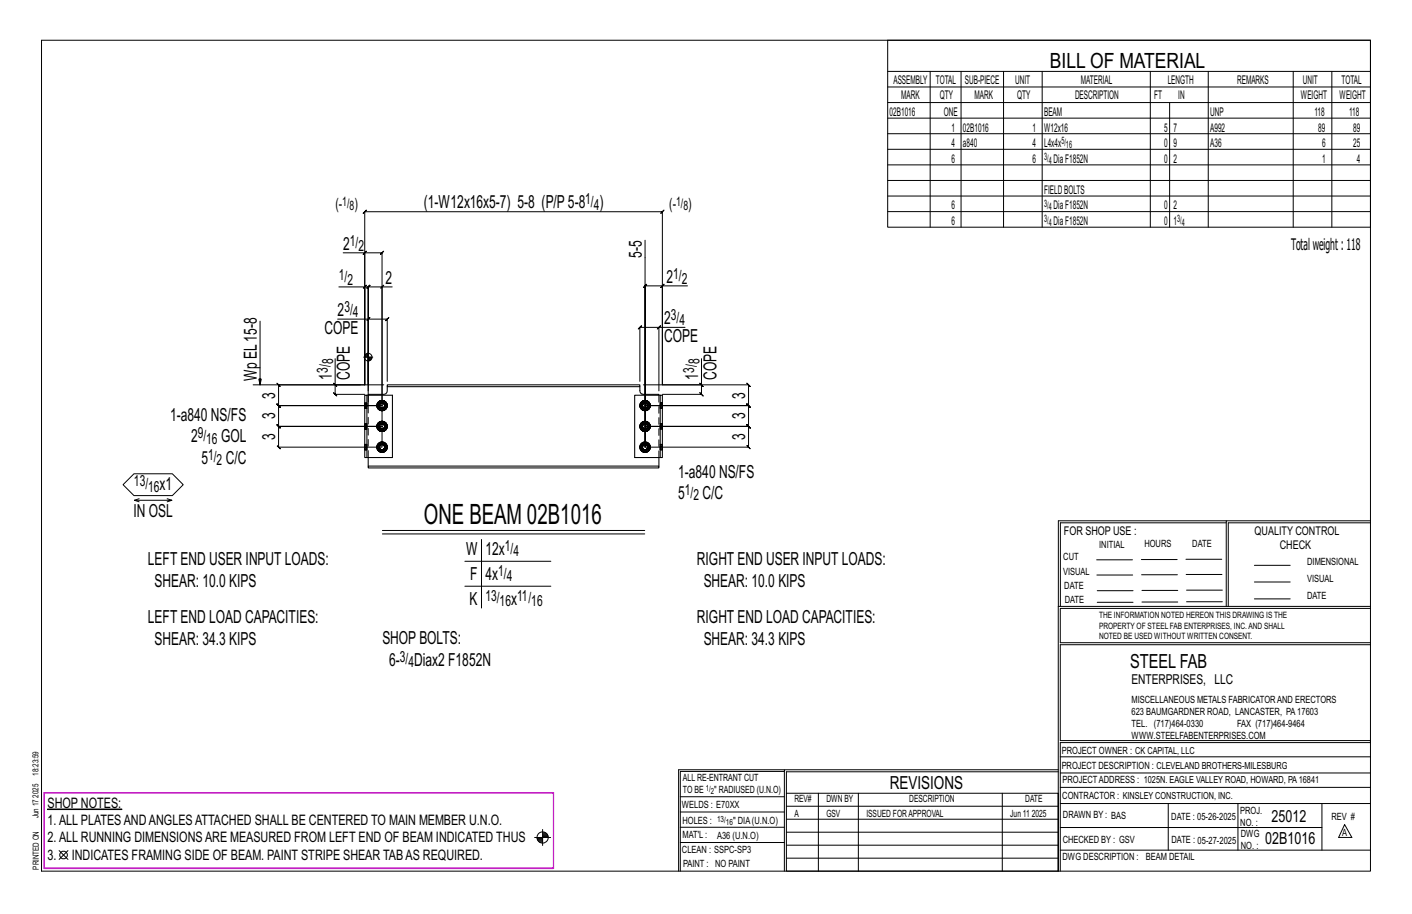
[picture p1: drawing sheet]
<svg xmlns="http://www.w3.org/2000/svg" width="432mm" height="279mm" viewBox="0 0 432 279" stroke-linecap="round" stroke-linejoin="round" font-family="sans-serif">
<path d="M14.5 247.3h22.8v.2h-22.8z" fill="#000" stroke="#000" stroke-width=".31"/>
<g fill="none" stroke="#000" stroke-width=".31">
<path d="M12.7 12.3h406.4v254h-406.4zM271.5 12.3h147.6v57.2h-147.6zM271.5 21.8h147.6M271.5 26.6h147.6M271.5 31.4h147.6M271.5 36.1h147.6M284.5 21.8v47.7M293.9 21.8v47.7M306.9 21.8v47.7M318.7 21.8v47.7M351.8 21.8v47.7M357.7 31.4v38.1"/>
<path d="M369.5 21.8v47.7M395.5 21.8v47.7M407.3 21.8v47.7M271.5 40.9h147.6M271.5 45.6h147.6M271.5 50.4h147.6M271.5 55.2h147.6M271.5 59.9h147.6M104.9 77.3h6.6v40.3v-29.9h-7.9M111.5 77.3h5.3l-.5 .5 1-1-.5 .5v59.4h-31.6l.5 .5-1-1 .5 .5v-6.4l.5 .5-1-1 .5 .5h31.6h-31.6l.5 .5-1-1 .5 .5v-6.3l.5 .5-1-1 1 1-1-1 .5 .5v-6.4l.5 .5-1-1 .5 .5h25M112 76.8l-1 1zM197.3 73.4v63.3v-49.3l-.5 .5 1-1-.5 .5h5.3"/>
<path d="M271.5 64.7h147.6M79.5 98.2v19.4l-.3-1.7h.7l-.4 1.7M103.3 97.6h9.3v21.9M111.5 87.7h8.4M112 87.2l-1 1zM112.6 97.6h5.8l-.5 .5 1-1-.5 .5v19M113.1 97.1l-1 1zM116.8 87.7v36.3h-31.6h31.6M117.3 87.2l-1 1zM202.1 87.9l1-1zM210.2 87.4h-7.6v30.2h26.3l-.5-.5 1 1-.5-.5v6.4l-.5-.5 1 1-.5-.5h-31.6h31.6l-.5-.5 1 1-.5-.5v6.3l-.5-.5 1 1-.5-.5h-31.6h31.6l-.5-.5 1 1-.5-.5v6.4l-.5-.5 1 1-.5-.5h-31.6M77.4 117.6h34.1v-52.9l-.5 .5 1-1-.5 .5h91.1l-.5 .5 1-1-.5 .5v52.9"/>
<path d="M102 117.1l1 1zM102.5 109.6v8h14.9M102.5 117.6v3l-.5-.5 1 1-.5-.5h9M111.2 109.2h2.8M111.5 108.7v.5M111.8 108.4v.8M112 108.2v1M112.2 108.1v1.1M112.4 108v1.2M112.6 117.6v-29.9l-.5 .5 1-1-1 1 1-1-.5 .5v36.3M112.6 107.8v8.8M112.8 109.2v1.1"/>
<path d="M113 109.2v1.1M113.2 109.2v1M113.4 109.2v.8M113.7 109.2v.5M201 100.6l1-1zM201.5 100.1h-5.8l.5-.5-1 1 .5-.5v16.5M209.5 100.1h-8v19.4M214 117.1l1 1zM214.5 109.6v8h-17.8M214.5 117.6v3l-.5-.5 1 1-.5-.5h-11.9M115.3 136.7h.5M115.3 130.3h.5"/>
<path d="M115.3 124h.5M115.4 136.1l.5 .2-.1 .4M115.4 129.8l.5 .1-.1 .4M115.4 123.4l.5 .2-.1 .4M115.8 137.8l.5 .3M115.8 131.4l.5 .3M115.8 125.1l.5 .3M115.8 136.7l.1 .4-.5 .2M115.8 130.3l.1 .4-.5 .2M115.8 124l.1 .4-.5 .2M115.9 136.3l.2-.3-.3-.4a1.52 1.52 0 0 0 0 2.2l.3-.4-.2-.3M115.9 129.9l.2-.3-.3-.3a1.52 1.52 0 0 0 0 2.1l.3-.3-.2-.4"/>
<path d="M115.9 123.6l.2-.3-.3-.4a1.52 1.52 0 0 0 0 2.2l.3-.4-.2-.3M116.1 137.4l.3 .2-.1 .5 .5 .1M116.1 131.1l.3 .2-.1 .4 .5 .2M116.1 124.7l.3 .2-.1 .5 .5 .1M116.3 135.3l-.5 .3M116.3 128.9l-.5 .4M116.3 122.6l-.5 .3M116.4 137.6l.4 .1v.5l.6-.1M116.4 131.3l.4 .1v.5l.6-.2M116.4 124.9l.4 .1v.5l.6-.1M116.8 135.2l-.5 .1 .1 .4-.3 .3M116.8 135.7h.4l.2-.4 .5 .3-.3 .4"/>
<path d="M116.8 128.8l-.5 .1 .1 .5-.3 .2M116.8 129.3l.4 .1 .2-.5 .5 .4-.3 .3M116.8 122.5l-.5 .1 .1 .4-.3 .3M116.8 123h.4l.2-.4 .5 .3-.3 .4M117.2 135.7l.4 .3 .3 .7h.5l-.2 .6M117.2 129.4l.4 .2 .3 .7h.5l-.2 .6M117.2 123l.4 .3 .3 .7h.5l-.2 .6M117.4 135.3l-.6-.1v.5h-.4M117.4 128.9l-.6-.1v.5l-.4 .1M117.4 122.6l-.6-.1v.5h-.4M117.6 137.4l.3 .4-.5 .3-.2-.5-.4 .1M117.6 131.1l.3 .3-.5 .3-.2-.4-.4 .1"/>
<path d="M117.6 124.7l.3 .4-.5 .3-.2-.5-.4 .1M117.8 137.1l.4 .2-.3 .5M117.8 130.7l.4 .2-.3 .5M117.8 124.4l.4 .2-.3 .5M117.9 136.7l-.3 .7-.4 .2M117.9 130.3l-.3 .8-.4 .2M117.9 124l-.3 .7-.4 .2M117.9 135.6l.3 .5-.4 .2M117.9 129.3l.3 .5-.4 .1M117.9 122.9l.3 .5-.4 .2M118.2 136.1l.2 .6M118.2 129.8l.2 .5"/>
<path d="M118.2 123.4l.2 .6M195.7 136.7h.5M195.7 130.3h.5M195.7 124h.5M195.9 123.4l.4 .2-.1 .4M195.9 129.8l.4 .1-.1 .4M195.9 136.1l.4 .2-.1 .4M196.2 125.1l.5 .3M196.2 131.4l.5 .3M196.2 137.8l.5 .3M196.2 124l.1 .4-.4 .2M196.2 130.3l.1 .4-.4 .2"/>
<path d="M196.2 136.7l.1 .4-.4 .2M196.3 123.6l.2-.3-.3-.4a1.52 1.52 0 0 0 0 2.2l.3-.4-.2-.3M196.3 129.9l.2-.3-.3-.3a1.52 1.52 0 0 0 0 2.1l.3-.3-.2-.4M196.3 136.3l.2-.3-.3-.4a1.52 1.52 0 0 0 0 2.2l.3-.4-.2-.3M196.5 124.7l.4 .2-.2 .5 .6 .1M196.5 131.1l.4 .2-.2 .4 .6 .2M196.5 137.4l.4 .2-.2 .5 .6 .1M196.7 122.6l-.5 .3M196.7 128.9l-.5 .4M196.7 135.3l-.5 .3M196.9 124.9l.4 .1v.5l.5-.1M196.9 131.3l.4 .1v.5l.5-.2"/>
<path d="M196.9 137.6l.4 .1v.5l.5-.1M197.3 122.5l-.6 .1 .2 .4-.4 .3M197.3 123h.4l.1-.4 .5 .3-.3 .4M197.3 128.8l-.6 .1 .2 .5-.4 .2M197.3 129.3l.4 .1 .1-.5 .5 .4-.3 .3M197.3 135.2l-.6 .1 .2 .4-.4 .3M197.3 135.7h.4l.1-.4 .5 .3-.3 .4M197.7 123l.3 .3 .3 .7h.5l-.1 .6M197.7 129.4l.3 .2 .3 .7h.5l-.1 .6M197.7 135.7l.3 .3 .3 .7h.5l-.1 .6M197.8 122.6l-.5-.1v.5h-.4M197.8 128.9l-.5-.1v.5l-.4 .1"/>
<path d="M197.8 135.3l-.5-.1v.5h-.4M198 124.7l.3 .4-.5 .3-.1-.5-.4 .1M198 131.1l.3 .3-.5 .3-.1-.4-.4 .1M198 137.4l.3 .4-.5 .3-.1-.5-.4 .1M198.2 124.4l.5 .2-.4 .5M198.2 130.7l.5 .2-.4 .5M198.2 137.1l.5 .2-.4 .5M198.3 124l-.3 .7-.3 .2M198.3 130.3l-.3 .8-.3 .2M198.3 136.7l-.3 .7-.3 .2M198.3 122.9l.4 .5-.5 .2M198.3 129.3l.4 .5-.5 .1"/>
<path d="M198.3 135.6l.4 .5-.5 .2M198.7 123.4l.1 .6M198.7 129.8l.1 .5M198.7 136.1l.1 .6M37.6 148.2l3.4-3.4h11.7l3.3 3.4-3.3 3.3h-11.7zM41.1 152.9h11.4l-1.4 .5M42.5 152.5l-1.4 .4 1.4 .5M51.1 152.5l1.4 .4M375 159.8h-50.7v25.6M375 159.2h-51.3l-.1 107.1M419.1 159.2h-44.1v26.2M419.1 159.8h-43.5v25.6"/>
<path d="M116.9 162.2h80.3M116.9 163.2h80.3M142.2 171.6h26.3M142.2 179.2h26.3M147.2 164.9v21M335.4 171.1h10.9M335.4 175.8h11M349 171h11M349.1 175.7h11M362.7 171h10.9M362.7 175.6h11M383.6 172.8h11"/>
<path d="M383.6 177.9h11M323.7 185.4h95.4M335.5 184.1h11M335.5 180.6h11M349.2 184h11M349.2 180.5h11M362.9 180.4h10.9M362.9 184h10.9M383.6 183.1h11M419.1 186h-94.9v10.5h94.9M419.1 197.1h-94.9v29.3h94.9v.6h-94.9v39.3M239.9 235.8h-31.9v30.5"/>
<path d="M239.9 235.3h-32.4v31M323.6 235.3h-83.7v31M323.6 235.9h-83.1v6.6M324.2 236.3h94.9M324.2 231.4h94.9M163.5 256h4.9M164.2 256.3h1.7M164.3 256.6h1.6M164.4 256.9h1.5M164.7 257.2h1.2M165 257.4h.9M165.9 253.6v4.9"/>
<path d="M165.9 254.6h1M165.9 255.7h1.7M165.9 254.9h1.3M165.9 255.2h1.5M165.9 255.4h1.7M208 252.9h31.9M208 257.5h31.9M208 243.6h31.9M208 248.2h31.9M240.5 242.5h83.1v23.8h-83.1zM240.5 258.4h83.1M240.5 254.4h83.1"/>
<path d="M240.5 250.4h83.1M240.5 246.5h83.1M250.3 242.5v23.8M262.5 242.5v23.8M306.5 242.5v23.8M324.2 253h80.1M324.2 245.6h94.9M324.2 259.9h94.9M324.2 240.7h94.9M357.3 245.6v14.3M378.6 245.6v14.3M404.3 245.6v14.3"/>
<path d="M411.2 252.1l2.2 3.9h-4zM18.1 260l2.7 2.7M20.8 260l-2.7 2.7M240.5 262.3h83.1"/>
<circle cx="112.6" cy="109.2" r="1.16"/>
<circle cx="165.9" cy="256" r="1.71"/>
<circle cx="19.4" cy="261.4" r="1.17"/>
</g>
<path d="M13.5 242.4h155.8v23h-155.8z" fill="none" stroke="#f0f" stroke-width=".5"/>
<path d="M118.4 117.6h77.3v.6h-77.3zM118.4 118.2v1.3a1.06 1.06 0 0 1-1 1.1h-4.8v.2M195.7 118.2v1.3a1.06 1.06 0 0 0 1 1.1h4.8v.2M111.5 120.8h.7v19.1h-.7zM112.2 120.8h7.8v19.1h-7.8M112.6 139.9v2.6M201.5 139.9v2.6M201.9 120.8h.7v19.1h-.7zM201.9 120.8h-7.8v19.1h7.8M112.6 142.5h88.9v.5h-88.9z" fill="none" stroke="#000" stroke-width=".32"/>
<g fill="none" stroke="#000" stroke-width=".31" stroke-dasharray="2 1.4">
<path d="M111.5 137.5l.7 .1zM111.5 137.5v-.2M111.5 137v.3h.7v.2M111.5 136.7v-.3h.7v.3M111.5 136.4v-.3h.7v.3M111.5 136.1v-.2h.7v.2M111.5 135.9h.7M111.5 131.1l.7 .1zM111.5 131.1v-.2M111.5 130.7v.2h.7v.2M111.5 130.3v-.3h.7v.3M111.5 130v-.3h.7v.3"/>
<path d="M111.5 129.7v-.2h.7v.2M111.5 129.5h.7M111.5 124.8l.7 .1zM111.5 124.8v-.2M111.5 124.3v.3h.7v.2M111.5 124v-.3h.7v.3M111.5 123.7v-.3h.7v.3M111.5 123.4v-.2h.7v.2M111.5 123.2h.7M112.2 137v-.3h-.7v.3h.7v.3M112.2 130.7v-.4h-.7v.4h.7v.2M112.2 124.3v-.3h-.7v.3h.7v.3"/>
<path d="M112.6 120.8v19.1M115.2 136.7l.2 .6zM115.2 130.3l.2 .7zM115.2 124l.2 .6zM115.3 136.7l.1 .6zM115.3 136.7l.8-1.3-.8 1.3 .8 1.3-.8-1.3h.5M115.3 130.3l.1 .6zM115.3 130.3l.8-1.3-.8 1.3 .8 1.4-.8-1.4h.5M115.3 124l.1 .6zM115.3 124l.8-1.3-.8 1.3 .8 1.3-.8-1.3h.5M115.4 136.1l-.2 .6zM115.4 137.3l.3 .5z"/>
<path d="M115.4 129.7l-.2 .6zM115.4 131l.3 .5zM115.4 123.4l-.2 .6zM115.4 124.6l.3 .5zM115.4 137.3l.5-.2-.1-.4M115.4 136.1l.5 .2-.1 .4M115.4 130.9l.5-.2-.1-.4M115.4 129.8l.5 .1-.1 .4M115.4 124.6l.5-.2-.1-.4M115.4 123.4l.5 .2-.1 .4M115.7 135.6l-.3 .5zM115.7 137.8l.5 .4z"/>
<path d="M115.7 135.6l.5-.4zM115.7 129.2l-.3 .5zM115.7 131.5l.5 .3zM115.7 129.2l.5-.3zM115.7 122.9l-.3 .5zM115.7 125.1l.5 .4zM115.7 122.9l.5-.4zM115.8 137.8l.5 .3zM115.8 137.8l.5 .3M115.8 135.6l.5-.3zM115.8 135.6l.5-.3M115.8 131.4l.5 .3z"/>
<path d="M115.8 131.4l.5 .3M115.8 129.3l.5-.4zM115.8 129.3l.5-.4M115.8 125.1l.5 .3zM115.8 125.1l.5 .3M115.8 122.9l.5-.3zM115.8 122.9l.5-.3M115.9 137.1l.5 .5M115.9 136.3l.5-.6M115.9 130.7l.5 .6M115.9 129.9l.5-.5M115.9 124.4l.5 .5"/>
<path d="M115.9 123.6l.5-.6M116 136.7l.1 .4zM116 130.3l.1 .4zM116 124l.1 .4zM116.1 138h1.5zM116.1 135.4h1.5zM116.1 131.7h1.5zM116.1 129h1.5zM116.1 125.3h1.5zM116.1 122.7h1.5zM116.1 136l-.3-.4-.5 1.1 .1-.6v1.2l.4 .5-.4-.5 .4 .5 .3-.4M116.1 129.6l-.3-.3-.5 1 .1-.5v1.1l.4 .5-.4-.5 .4 .5 .3-.3"/>
<path d="M116.1 123.3l-.3-.4-.5 1.1 .1-.6v1.2l.4 .5-.4-.5 .4 .5 .3-.4M116.1 136.3l-.1 .4zM116.1 137.1l.3 .3zM116.1 136.3l.3-.3zM116.1 129.9l-.1 .4zM116.1 130.7l.3 .3zM116.1 129.9l.3-.3zM116.1 123.6l-.1 .4zM116.1 124.4l.3 .3zM116.1 123.6l.3-.3zM116.2 138.2l.6 .1zM116.2 135.2l.6-.1z"/>
<path d="M116.2 131.8l.6 .1zM116.2 128.9l.6-.1zM116.2 125.5l.6 .1zM116.2 122.5l.6-.1zM116.4 137.6l.4 .1v.5l-.5-.1 .5 .1-.5-.1zM116.4 137.4l.4 .1zM116.4 136l.4-.1zM116.4 131.3l.4 .1v.5l-.5-.2 .5 .2-.5-.2zM116.4 131l.4 .1zM116.4 129.6l.4-.1zM116.4 124.9l.4 .1v.5l-.5-.1 .5 .1-.5-.1zM116.4 124.7l.4 .1z"/>
<path d="M116.4 123.3l.4-.1zM116.8 135.2l-.5 .1 .5-.1-.5 .1 .1 .4h.4M116.8 138.3l.6-.1zM116.8 138.2l.6-.1zM116.8 138.2l.6-.1M116.8 137.7l.4-.1 .2 .5M116.8 137.5l.4-.1zM116.8 135.9l.4 .1zM116.8 135.2l.6 .1-.6-.1 .6 .1-.2 .4h-.4zM116.8 135.1l.6 .1zM116.8 128.8l-.5 .1 .5-.1-.5 .1 .1 .5 .4-.1M116.8 131.9l.6-.1z"/>
<path d="M116.8 131.9l.6-.2zM116.8 131.9l.6-.2M116.8 131.4l.4-.1 .2 .4M116.8 131.1l.4-.1zM116.8 129.5l.4 .1zM116.8 128.8l.6 .1-.6-.1 .6 .1-.2 .5-.4-.1zM116.8 128.8l.6 .1zM116.8 122.5l-.5 .1 .5-.1-.5 .1 .1 .4h.4M116.8 125.6l.6-.1zM116.8 125.5l.6-.1zM116.8 125.5l.6-.1M116.8 125l.4-.1 .2 .5"/>
<path d="M116.8 124.8l.4-.1zM116.8 123.2l.4 .1zM116.8 122.5l.6 .1-.6-.1 .6 .1-.2 .4h-.4zM116.8 122.4l.6 .1zM117.2 137.6l.4-.2M117.2 137.4l.3-.3zM117.2 136l.3 .3zM117.2 135.7l.4 .3M117.2 131.3l.4-.2M117.2 131l.3-.3zM117.2 129.6l.3 .3zM117.2 129.4l.4 .2"/>
<path d="M117.2 124.9l.4-.2M117.2 124.7l.3-.3zM117.2 123.3l.3 .3zM117.2 123l.4 .3M117.4 138.1l.5-.3zM117.4 138.1l.5-.3M117.4 135.3l.5 .3zM117.4 135.3l.5 .3M117.4 131.7l.5-.3zM117.4 131.7l.5-.3M117.4 128.9l.5 .4zM117.4 128.9l.5 .4"/>
<path d="M117.4 125.4l.5-.3zM117.4 125.4l.5-.3M117.4 122.6l.5 .3zM117.4 122.6l.5 .3M117.4 138.2l.6-.4zM117.4 135.2l.6 .4zM117.4 131.8l.6-.3zM117.4 128.9l.6 .3zM117.4 125.5l.6-.4zM117.4 122.5l.6 .4zM117.5 136.3l.1 .4zM117.5 129.9l.1 .4z"/>
<path d="M117.5 123.6l.1 .4zM117.6 135.4l.8 1.3zM117.6 129l.8 1.3zM117.6 122.7l.8 1.3zM117.6 136.7l-.1 .4zM117.6 130.3l-.1 .4zM117.6 124l-.1 .4zM117.8 137.1l.4 .2-.3 .5M117.8 136.3l.4-.2-.3-.5M117.8 130.7l.4 .2-.3 .5M117.8 129.9l.4-.1-.3-.5M117.8 124.4l.4 .2-.3 .5"/>
<path d="M117.8 123.6l.4-.2-.3-.5M117.9 137.8l-.3-.4 .3-.7M117.9 135.6l-.3 .4 .3 .7h.5l-.2 .6M117.9 131.4l-.3-.3 .3-.8M117.9 129.3l-.3 .3 .3 .7h.5l-.2 .6M117.9 125.1l-.3-.4 .3-.7M117.9 122.9l-.3 .4 .3 .7h.5l-.2 .6M118 135.6l.3 .5zM118 129.2l.3 .5zM118 122.9l.3 .5zM118.2 136.1l.2 .6zM118.2 136.1l.2 .6"/>
<path d="M118.2 129.8l.2 .5zM118.2 129.8l.2 .5M118.2 123.4l.2 .6zM118.2 123.4l.2 .6M118.3 137.3l-.3 .5zM118.3 136.1l.1 .6zM118.3 131l-.3 .5zM118.3 129.7l.1 .6zM118.3 124.6l-.3 .5zM118.3 123.4l.1 .6zM118.4 136.7l-.8 1.3zM118.4 130.3l-.8 1.4z"/>
<path d="M118.4 124l-.8 1.3zM118.4 136.7l-.1 .6zM118.4 130.3l-.1 .7zM118.4 124l-.1 .6zM195.7 124l.1 .6zM195.7 130.3l.1 .7zM195.7 136.7l.1 .6zM195.7 124l.2 .6zM195.7 124l.8-1.3-.8 1.3 .8 1.3-.8-1.3h.5M195.7 130.3l.2 .6zM195.7 130.3l.8-1.3-.8 1.3 .8 1.4-.8-1.4h.5M195.7 136.7l.2 .6z"/>
<path d="M195.7 136.7l.8-1.3-.8 1.3 .8 1.3-.8-1.3h.5M195.8 123.4l-.1 .6zM195.8 124.6l.3 .5zM195.8 129.7l-.1 .6zM195.8 131l.3 .5zM195.8 136.1l-.1 .6zM195.8 137.3l.3 .5zM195.9 124.6l.4-.2-.1-.4M195.9 123.4l.4 .2-.1 .4M195.9 130.9l.4-.2-.1-.4M195.9 129.8l.4 .1-.1 .4M195.9 137.3l.4-.2-.1-.4"/>
<path d="M195.9 136.1l.4 .2-.1 .4M196.1 122.9l-.3 .5zM196.1 125.1l.6 .4zM196.1 122.9l.6-.4zM196.1 129.2l-.3 .5zM196.1 131.5l.6 .3zM196.1 129.2l.6-.3zM196.1 135.6l-.3 .5zM196.1 137.8l.6 .4zM196.1 135.6l.6-.4zM196.2 125.1l.5 .3zM196.2 125.1l.5 .3"/>
<path d="M196.2 122.9l.5-.3zM196.2 122.9l.5-.3M196.2 131.4l.5 .3zM196.2 131.4l.5 .3M196.2 129.3l.5-.4zM196.2 129.3l.5-.4M196.2 137.8l.5 .3zM196.2 137.8l.5 .3M196.2 135.6l.5-.3zM196.2 135.6l.5-.3M196.3 124.4l.6 .5M196.3 123.6l.6-.6"/>
<path d="M196.3 130.7l.6 .6M196.3 129.9l.6-.5M196.3 137.1l.6 .5M196.3 136.3l.6-.6M196.5 124l.1 .4zM196.5 130.3l.1 .4zM196.5 136.7l.1 .4zM196.5 125.3h1.5zM196.5 122.7h1.5zM196.5 131.7h1.5zM196.5 129h1.5zM196.5 138h1.5z"/>
<path d="M196.5 135.4h1.5zM196.5 123.3l-.3-.4-.5 1.1 .2-.6v1.2l.3 .5-.3-.5 .3 .5 .3-.4M196.5 129.6l-.3-.3-.5 1 .2-.5v1.1l.3 .5-.3-.5 .3 .5 .3-.3M196.5 136l-.3-.4-.5 1.1 .2-.6v1.2l.3 .5-.3-.5 .3 .5 .3-.4M196.6 123.6l-.1 .4zM196.6 124.4l.3 .3zM196.6 123.6l.3-.3zM196.6 129.9l-.1 .4zM196.6 130.7l.3 .3zM196.6 129.9l.3-.3zM196.6 136.3l-.1 .4zM196.6 137.1l.3 .3z"/>
<path d="M196.6 136.3l.3-.3zM196.7 125.5l.6 .1zM196.7 122.5l.6-.1zM196.7 131.8l.6 .1zM196.7 128.9l.6-.1zM196.7 138.2l.6 .1zM196.7 135.2l.6-.1zM196.9 124.9l.4 .1v.5l-.6-.1 .6 .1-.6-.1zM196.9 124.7l.4 .1zM196.9 123.3l.4-.1zM196.9 131.3l.4 .1v.5l-.6-.2 .6 .2-.6-.2zM196.9 131l.4 .1z"/>
<path d="M196.9 129.6l.4-.1zM196.9 137.6l.4 .1v.5l-.6-.1 .6 .1-.6-.1zM196.9 137.4l.4 .1zM196.9 136l.4-.1zM197.3 122.5l-.6 .1 .6-.1-.6 .1 .2 .4h.4M197.3 125.6l.6-.1zM197.3 125.5l.5-.1zM197.3 125.5l.5-.1M197.3 125l.4-.1 .1 .5M197.3 124.8l.4-.1zM197.3 123.2l.4 .1zM197.3 122.5l.5 .1-.5-.1 .5 .1-.1 .4h-.4z"/>
<path d="M197.3 122.4l.6 .1zM197.3 128.8l-.6 .1 .6-.1-.6 .1 .2 .5 .4-.1M197.3 131.9l.6-.1zM197.3 131.9l.5-.2zM197.3 131.9l.5-.2M197.3 131.4l.4-.1 .1 .4M197.3 131.1l.4-.1zM197.3 129.5l.4 .1zM197.3 128.8l.5 .1-.5-.1 .5 .1-.1 .5-.4-.1zM197.3 128.8l.6 .1zM197.3 135.2l-.6 .1 .6-.1-.6 .1 .2 .4h.4M197.3 138.3l.6-.1z"/>
<path d="M197.3 138.2l.5-.1zM197.3 138.2l.5-.1M197.3 137.7l.4-.1 .1 .5M197.3 137.5l.4-.1zM197.3 135.9l.4 .1zM197.3 135.2l.5 .1-.5-.1 .5 .1-.1 .4h-.4zM197.3 135.1l.6 .1zM197.7 124.9l.3-.2M197.7 124.7l.3-.3zM197.7 123.3l.3 .3zM197.7 123l.3 .3M197.7 131.3l.3-.2"/>
<path d="M197.7 131l.3-.3zM197.7 129.6l.3 .3zM197.7 129.4l.3 .2M197.7 137.6l.3-.2M197.7 137.4l.3-.3zM197.7 136l.3 .3zM197.7 135.7l.3 .3M197.8 125.4l.5-.3zM197.8 125.4l.5-.3M197.8 122.6l.5 .3zM197.8 122.6l.5 .3M197.8 131.7l.5-.3z"/>
<path d="M197.8 131.7l.5-.3M197.8 128.9l.5 .4zM197.8 128.9l.5 .4M197.8 138.1l.5-.3zM197.8 138.1l.5-.3M197.8 135.3l.5 .3zM197.8 135.3l.5 .3M197.9 125.5l.5-.4zM197.9 122.5l.5 .4zM197.9 131.8l.5-.3zM197.9 128.9l.5 .3zM197.9 138.2l.5-.4z"/>
<path d="M197.9 135.2l.5 .4zM198 123.6l.1 .4zM198 129.9l.1 .4zM198 136.3l.1 .4zM198 122.7l.8 1.3zM198 129l.8 1.3zM198 135.4l.8 1.3zM198.1 124l-.1 .4zM198.1 130.3l-.1 .4zM198.1 136.7l-.1 .4zM198.2 124.4l.5 .2-.4 .5M198.2 123.6l.5-.2-.4-.5"/>
<path d="M198.2 130.7l.5 .2-.4 .5M198.2 129.9l.5-.1-.4-.5M198.2 137.1l.5 .2-.4 .5M198.2 136.3l.5-.2-.4-.5M198.3 125.1l-.3-.4 .3-.7M198.3 122.9l-.3 .4 .3 .7h.5l-.1 .6M198.3 131.4l-.3-.3 .3-.8M198.3 129.3l-.3 .3 .3 .7h.5l-.1 .6M198.3 137.8l-.3-.4 .3-.7M198.3 135.6l-.3 .4 .3 .7h.5l-.1 .6M198.4 122.9l.3 .5zM198.4 129.2l.3 .5z"/>
<path d="M198.4 135.6l.3 .5zM198.7 123.4l.1 .6zM198.7 123.4l.1 .6M198.7 129.8l.1 .5zM198.7 129.8l.1 .5M198.7 136.1l.1 .6zM198.7 136.1l.1 .6M198.7 124.6l-.3 .5zM198.7 123.4l.2 .6zM198.7 131l-.3 .5zM198.7 129.7l.2 .6zM198.7 137.3l-.3 .5z"/>
<path d="M198.7 136.1l.2 .6zM198.8 124l-.8 1.3zM198.8 130.3l-.8 1.4zM198.8 136.7l-.8 1.3zM198.9 124l-.2 .6zM198.9 130.3l-.2 .7zM198.9 136.7l-.2 .6zM201.5 139.9v-19.1M201.9 123.1l.7 .1zM201.9 123.7v.3h.7v-.3h-.7v-.3M201.9 129.5h.7zM201.9 130v.3h.7v-.3h-.7v-.3"/>
<path d="M201.9 135.8l.7 .1zM201.9 136.4v.3h.7v-.3h-.7v-.3M202.6 123.2v.2M202.6 123.7v-.3h-.7v-.2M202.6 124v.3h-.7v-.3M202.6 124.3v.3h-.7v-.3M202.6 124.6v.2h-.7v-.2M202.6 124.8h-.7M202.6 129.5v.2M202.6 130v-.3h-.7v-.2M202.6 130.3v.4h-.7v-.4M202.6 130.7v.2h-.7v-.2"/>
<path d="M202.6 130.9v.2h-.7v-.2M202.6 131.1h-.7M202.6 135.9v.2M202.6 136.4v-.3h-.7v-.2M202.6 136.7v.3h-.7v-.3M202.6 137v.3h-.7v-.3M202.6 137.3v.2h-.7v-.2M202.6 137.5h-.7"/>
</g>
<text font-size="8.6" x="129.6" y="160.2">ONE BEAM 02B1016</text>
<text font-size="6.4" x="321.1" y="20.7">BILL OF MATERIAL</text>
<text font-size="5.9" x="345.6" y="204.1">STEEL FAB</text>
<g font-size="5.5">
<text x="129.6" y="63.7">(1-W12x16x5-7) 5-8 (P/P5-8</text>
<text x="183.3" y="63.7">)</text>
<text x="104.9" y="76.3">2</text>
<text x="196.3" y="78.8" transform="rotate(-90 196.3 78.8)">5-5</text>
<text x="117.9" y="86.7">2</text>
<text x="203.8" y="86.4">2</text>
<text x="103.3" y="96.6">2</text>
<text x="203.1" y="99.1">2</text>
<text x="99.2" y="102.1">COPE</text>
<text x="203.1" y="104.6">COPE</text>
<text x="78.5" y="116.6" transform="rotate(-90 78.5 116.6)">Wp EL15-8</text>
<text x="101.5" y="116.1" transform="rotate(-90 101.5 116.1)">1</text>
<text x="107" y="116.1" transform="rotate(-90 107 116.1)">COPE</text>
<text x="213.5" y="116.1" transform="rotate(-90 213.5 116.1)">1</text>
<text x="219.1" y="116.1" transform="rotate(-90 219.1 116.1)">COPE</text>
<text x="84.2" y="121.8" transform="rotate(-90 84.2 121.8)">3</text>
<text x="227.9" y="121.8" transform="rotate(-90 227.9 121.8)">3</text>
<text x="52" y="128.7">1-a840 NS/FS</text>
<text x="84.2" y="128.2" transform="rotate(-90 84.2 128.2)">3</text>
<text x="227.9" y="128.2" transform="rotate(-90 227.9 128.2)">3</text>
<text x="58.4" y="135.2">2</text>
<text x="67.6" y="135.2">GOL</text>
<text x="84.2" y="134.5" transform="rotate(-90 84.2 134.5)">3</text>
<text x="227.9" y="134.5" transform="rotate(-90 227.9 134.5)">3</text>
<text x="61.6" y="141.8">5</text>
<text x="69" y="141.8">C/C</text>
<text x="48.8" y="149.9">x1</text>
<text x="207.4" y="146">1-a840 NS/FS</text>
<text x="207.4" y="152.6">5</text>
<text x="214.8" y="152.6">C/C</text>
<text x="40.8" y="157.9">IN OSL</text>
<text x="45.2" y="172.9">LEFT END USER INPUT LOADS:</text>
<text x="142.6" y="169.6">W</text>
<text x="148.4" y="169.6">12x</text>
<text x="213.1" y="172.9">RIGHT END USER INPUT LOADS:</text>
<text x="47.3" y="179.4">SHEAR: 10.0 KIPS</text>
<text x="143.8" y="177.3">F</text>
<text x="148.4" y="177.3">4x</text>
<text x="215.2" y="179.4">SHEAR: 10.0 KIPS</text>
<text x="143.6" y="184.9">K</text>
<text x="156.3" y="184.9">x</text>
<text x="45.2" y="190.5">LEFT END LOAD CAPACITIES:</text>
<text x="213.1" y="190.5">RIGHT END LOAD CAPACITIES:</text>
<text x="47.3" y="197">SHEAR: 34.3 KIPS</text>
<text x="116.9" y="197">SHOPBOLTS:</text>
<text x="215.2" y="197">SHEAR: 34.3 KIPS</text>
<text x="119" y="203.5">6-</text>
<text x="126.6" y="203.5">Diax2 F1852N</text>
<text x="272.2" y="241.1">REVISIONS</text>
</g>
<g font-size="5.1">
<text x="388.9" y="251.3">25012</text>
<text x="386.9" y="258.1">02B1016</text>
</g>
<text font-size="4.9" x="394.8" y="76.4">Totalweight : 118</text>
<g font-size="4.7">
<text x="102.6" y="63.9">(-</text>
<text x="108.4" y="63.9">)</text>
<text x="178.9" y="62.5">1/</text>
<text x="181.6" y="64.1">4</text>
<text x="204.7" y="63.9">(-</text>
<text x="210.5" y="63.9">)</text>
<text x="107" y="75">1/</text>
<text x="109.6" y="76.7">2</text>
<text x="103.6" y="85.5">1/</text>
<text x="106.2" y="87.1">2</text>
<text x="205.9" y="85.2">1/</text>
<text x="208.5" y="86.8">2</text>
<text x="105.3" y="95.3">3/</text>
<text x="107.9" y="97">4</text>
<text x="205.1" y="97.8">3/</text>
<text x="207.8" y="99.5">4</text>
<text x="101.9" y="111.4" transform="rotate(-90 101.9 111.4)">8</text>
<text x="213.9" y="111.4" transform="rotate(-90 213.9 111.4)">8</text>
<text x="100.3" y="114" transform="rotate(-90 100.3 114)">3/</text>
<text x="212.3" y="114" transform="rotate(-90 212.3 114)">3/</text>
<text x="60.5" y="134">9/</text>
<text x="63.1" y="135.7">16</text>
<text x="63.6" y="140.5">1/</text>
<text x="66.3" y="142.2">2</text>
<text x="41" y="148.7">13/</text>
<text x="45.3" y="150.4">16</text>
<text x="209.4" y="151.3">1/</text>
<text x="212" y="153">2</text>
<text x="154.4" y="168.4">1/</text>
<text x="157" y="170.1">4</text>
<text x="152.3" y="176">1/</text>
<text x="154.9" y="177.7">4</text>
<text x="148.4" y="183.6">13/</text>
<text x="152.8" y="185.3">16</text>
<text x="158.1" y="183.6">11/</text>
<text x="162.5" y="185.3">16</text>
<text x="122.3" y="202.3">3/</text>
<text x="124.9" y="203.9">4</text>
</g>
<g font-size="4.4">
<text x="14.5" y="247.1">SHOP NOTES:</text>
<text x="14.5" y="257.5">2.ALL RUNNING DIMENSIONSARE MEASURED FROM LEFT END OF BEAM INDICATED THUS</text>
<text x="14.5" y="252.3">1.ALL PLATESANDANGLESATTACHED SHALL BE CENTERED TO MAIN MEMBER U.N.O.</text>
<text x="14.5" y="262.8">3.</text>
<text x="22" y="262.8">INDICATES FRAMING SIDE OF BEAM. PAINT STRIPE SHEAR TABAS REQUIRED.</text>
</g>
<text font-size="4.2" x="346" y="209.1">ENTERPRISES, LLC</text>
<g font-size="4">
<text x="104.7" y="62.8">1/</text>
<text x="106.9" y="64.2">8</text>
<text x="206.8" y="62.8">1/</text>
<text x="209" y="64.2">8</text>
</g>
<g font-size="3.7">
<text x="273.2" y="25.6">ASSEMBLY</text>
<text x="286.2" y="25.6">TOTAL</text>
<text x="295.1" y="25.6">SUB-PIECE</text>
<text x="310.4" y="25.6">UNIT</text>
<text x="330.5" y="25.6">MATERIAL</text>
<text x="357.1" y="25.6">LENGTH</text>
<text x="378.3" y="25.6">REMARKS</text>
<text x="398.4" y="25.6">UNIT</text>
<text x="410.2" y="25.6">TOTAL</text>
<text x="272.1" y="35.5">02B1016</text>
<text x="275.6" y="30.4">MARK</text>
<text x="287.4" y="30.4">QTY</text>
<text x="288.6" y="35.5">ONE</text>
<text x="298" y="30.4">MARK</text>
<text x="311" y="30.4">QTY</text>
<text x="319.3" y="35.5">BEAM</text>
<text x="328.7" y="30.4">DESCRIPTION</text>
<text x="353" y="30.4">FT</text>
<text x="360.3" y="30.4">IN</text>
<text x="370.1" y="35.5">UNP</text>
<text x="397.8" y="30.4">WEIGHT</text>
<text x="402" y="35.5">118</text>
<text x="409.6" y="30.4">WEIGHT</text>
<text x="412.6" y="35.5">118</text>
<text x="290.9" y="40.2">1</text>
<text x="294.5" y="40.2">02B1016</text>
<text x="315.8" y="40.2">1</text>
<text x="319.3" y="40.2">W12x16</text>
<text x="356" y="40.2">5</text>
<text x="358.9" y="40.2">7</text>
<text x="370.1" y="40.2">A992</text>
<text x="403.2" y="40.2">89</text>
<text x="413.8" y="40.2">89</text>
<text x="290.9" y="45">4</text>
<text x="294.5" y="45">a840</text>
<text x="315.8" y="45">4</text>
<text x="319.3" y="45">L4x4x</text>
<text x="356" y="45">0</text>
<text x="358.9" y="45">9</text>
<text x="370.1" y="45">A36</text>
<text x="404.3" y="45">6</text>
<text x="413.8" y="45">25</text>
<text x="290.9" y="49.7">6</text>
<text x="315.8" y="49.7">6</text>
<text x="322.2" y="49.7">DiaF1852N</text>
<text x="356" y="49.7">0</text>
<text x="358.9" y="49.7">2</text>
<text x="404.3" y="49.7">1</text>
<text x="415" y="49.7">4</text>
<text x="319.3" y="59.3">FIELDBOLTS</text>
<text x="290.9" y="64">6</text>
<text x="322.2" y="64">DiaF1852N</text>
<text x="356" y="64">0</text>
<text x="358.9" y="64">2</text>
<text x="290.9" y="68.8">6</text>
<text x="322.2" y="68.8">DiaF1852N</text>
<text x="356" y="68.8">0</text>
<text x="358.9" y="68.8">1</text>
<text x="325.3" y="163.4">FOR SHOP USE :</text>
<text x="383.7" y="163.4">QUALITY CONTROL</text>
<text x="391.4" y="167.8">CHECK</text>
</g>
<g font-size="3.1">
<text x="324.6" y="44.1">5/</text>
<text x="326" y="45.3">16</text>
<text x="319.3" y="48.9">3/</text>
<text x="320.7" y="50">4</text>
<text x="319.3" y="63.2">3/</text>
<text x="320.7" y="64.3">4</text>
<text x="319.3" y="68">3/</text>
<text x="320.7" y="69.1">4</text>
<text x="360" y="68">3/</text>
<text x="361.4" y="69.1">4</text>
<text x="336.2" y="167.4">INITIAL</text>
<text x="350" y="167.1">HOURS</text>
<text x="364.6" y="167.2">DATE</text>
<text x="325.2" y="171.3">CUT</text>
<text x="399.8" y="172.8">DIMENSIONAL</text>
<text x="325.1" y="175.8">VISUAL</text>
<text x="399.8" y="177.9">VISUAL</text>
<text x="325.5" y="180">DATE</text>
<text x="325.7" y="184.4">DATE</text>
<text x="399.8" y="183.1">DATE</text>
<text x="346" y="215">MISCELLANEOUS METALS FABRICATORAND ERECTORS</text>
<text x="346" y="218.6">623 BAUMGARDNER ROAD, LANCASTER, PA17603</text>
<text x="346" y="225.8">WWW.STEELFABENTERPRISES.COM</text>
<text x="346" y="222.2">TEL. (717)464-0330</text>
<text x="378.3" y="222.2">FAX (717)464-9464</text>
<text x="324.7" y="230.5">PROJECT OWNER : CK CAPITAL, LLC</text>
<text x="208.8" y="238.8">ALL RE-ENTRANT CUT</text>
<text x="324.7" y="235.1">PROJECT DESCRIPTION : CLEVELAND BROTHERS-MILESBURG</text>
<text x="324.9" y="239.5">PROJECTADDRESS : 1025N. EAGLE VALLEY ROAD, HOWARD, PA16841</text>
<text x="208.8" y="242.5">TO BE</text>
<text x="218.4" y="242.5">&quot; RADIUSED (U.N.O)</text>
<text x="242.9" y="245.3">REV#</text>
<text x="252.7" y="245.3">DWN BY</text>
<text x="278.1" y="245.3">DESCRIPTION</text>
<text x="313.5" y="245.3">DATE</text>
<text x="324.9" y="244.2">CONTRACTOR : KINSLEY CONSTRUCTION, INC.</text>
<text x="208.5" y="247">WELDS : E70XX</text>
<text x="208.7" y="251.7">HOLES :</text>
<text x="224.2" y="251.8">&quot; DIA(U.N.O)</text>
<text x="242.9" y="249.9">A</text>
<text x="252.7" y="249.9">GSV</text>
<text x="264.9" y="249.9">ISSUED FORAPPROVAL</text>
<text x="309" y="249.9">Jun 11</text>
<text x="315.5" y="249.9">2025</text>
<text x="325.1" y="250">DRAWN BY : BAS</text>
<text x="358.2" y="250.5">DATE : 05-26-2025</text>
<text x="379.3" y="248.9">PROJ.</text>
<text x="407.2" y="250.5">REV #</text>
<text x="208.7" y="256.3">MAT'L :</text>
<text x="219.3" y="256.4">A36 (U.N.O)</text>
<text x="325" y="257.6">CHECKED BY : GSV</text>
<text x="358.3" y="257.7">DATE : 05-27-2025</text>
<text x="379.3" y="252.5">NO. :</text>
<text x="379.5" y="255.9">DWG</text>
<text x="410.5" y="255.5">A</text>
<text x="208.6" y="260.7">CLEAN : SSPC-SP3</text>
<text x="324.9" y="262.9">DWG DESCRIPTION :</text>
<text x="350.4" y="263">BEAM DETAIL</text>
<text x="379.5" y="259.5">NO. :</text>
<text x="208.9" y="265">PAINT : NO PAINT</text>
</g>
<g font-size="2.7">
<text x="336.1" y="189">THE INFORMATION NOTED HEREON THIS DRAWING IS THE</text>
<text x="336.1" y="195.4">NOTED BE USED WITHOUT WRITTEN CONSENT.</text>
<text x="336.1" y="192.2">PROPERTY OF STEEL FAB ENTERPRISES, INC.AND SHALL</text>
</g>
<g font-size="2.6">
<text x="215.9" y="241.8">1/</text>
<text x="217.4" y="242.7">2</text>
<text x="219.3" y="251.1">13/</text>
<text x="222" y="252.1">16</text>
</g>
<g font-size="2.5">
<text x="11.7" y="237.1" transform="rotate(-90 11.7 237.1)">18:23:59</text>
<text x="11.8" y="243.8" transform="rotate(-90 11.8 243.8)">2025</text>
<text x="11.8" y="250.1" transform="rotate(-90 11.8 250.1)">Jun 17</text>
<text x="11.9" y="265.8" transform="rotate(-90 11.9 265.8)">PRINTED ON</text>
</g>
</svg>
